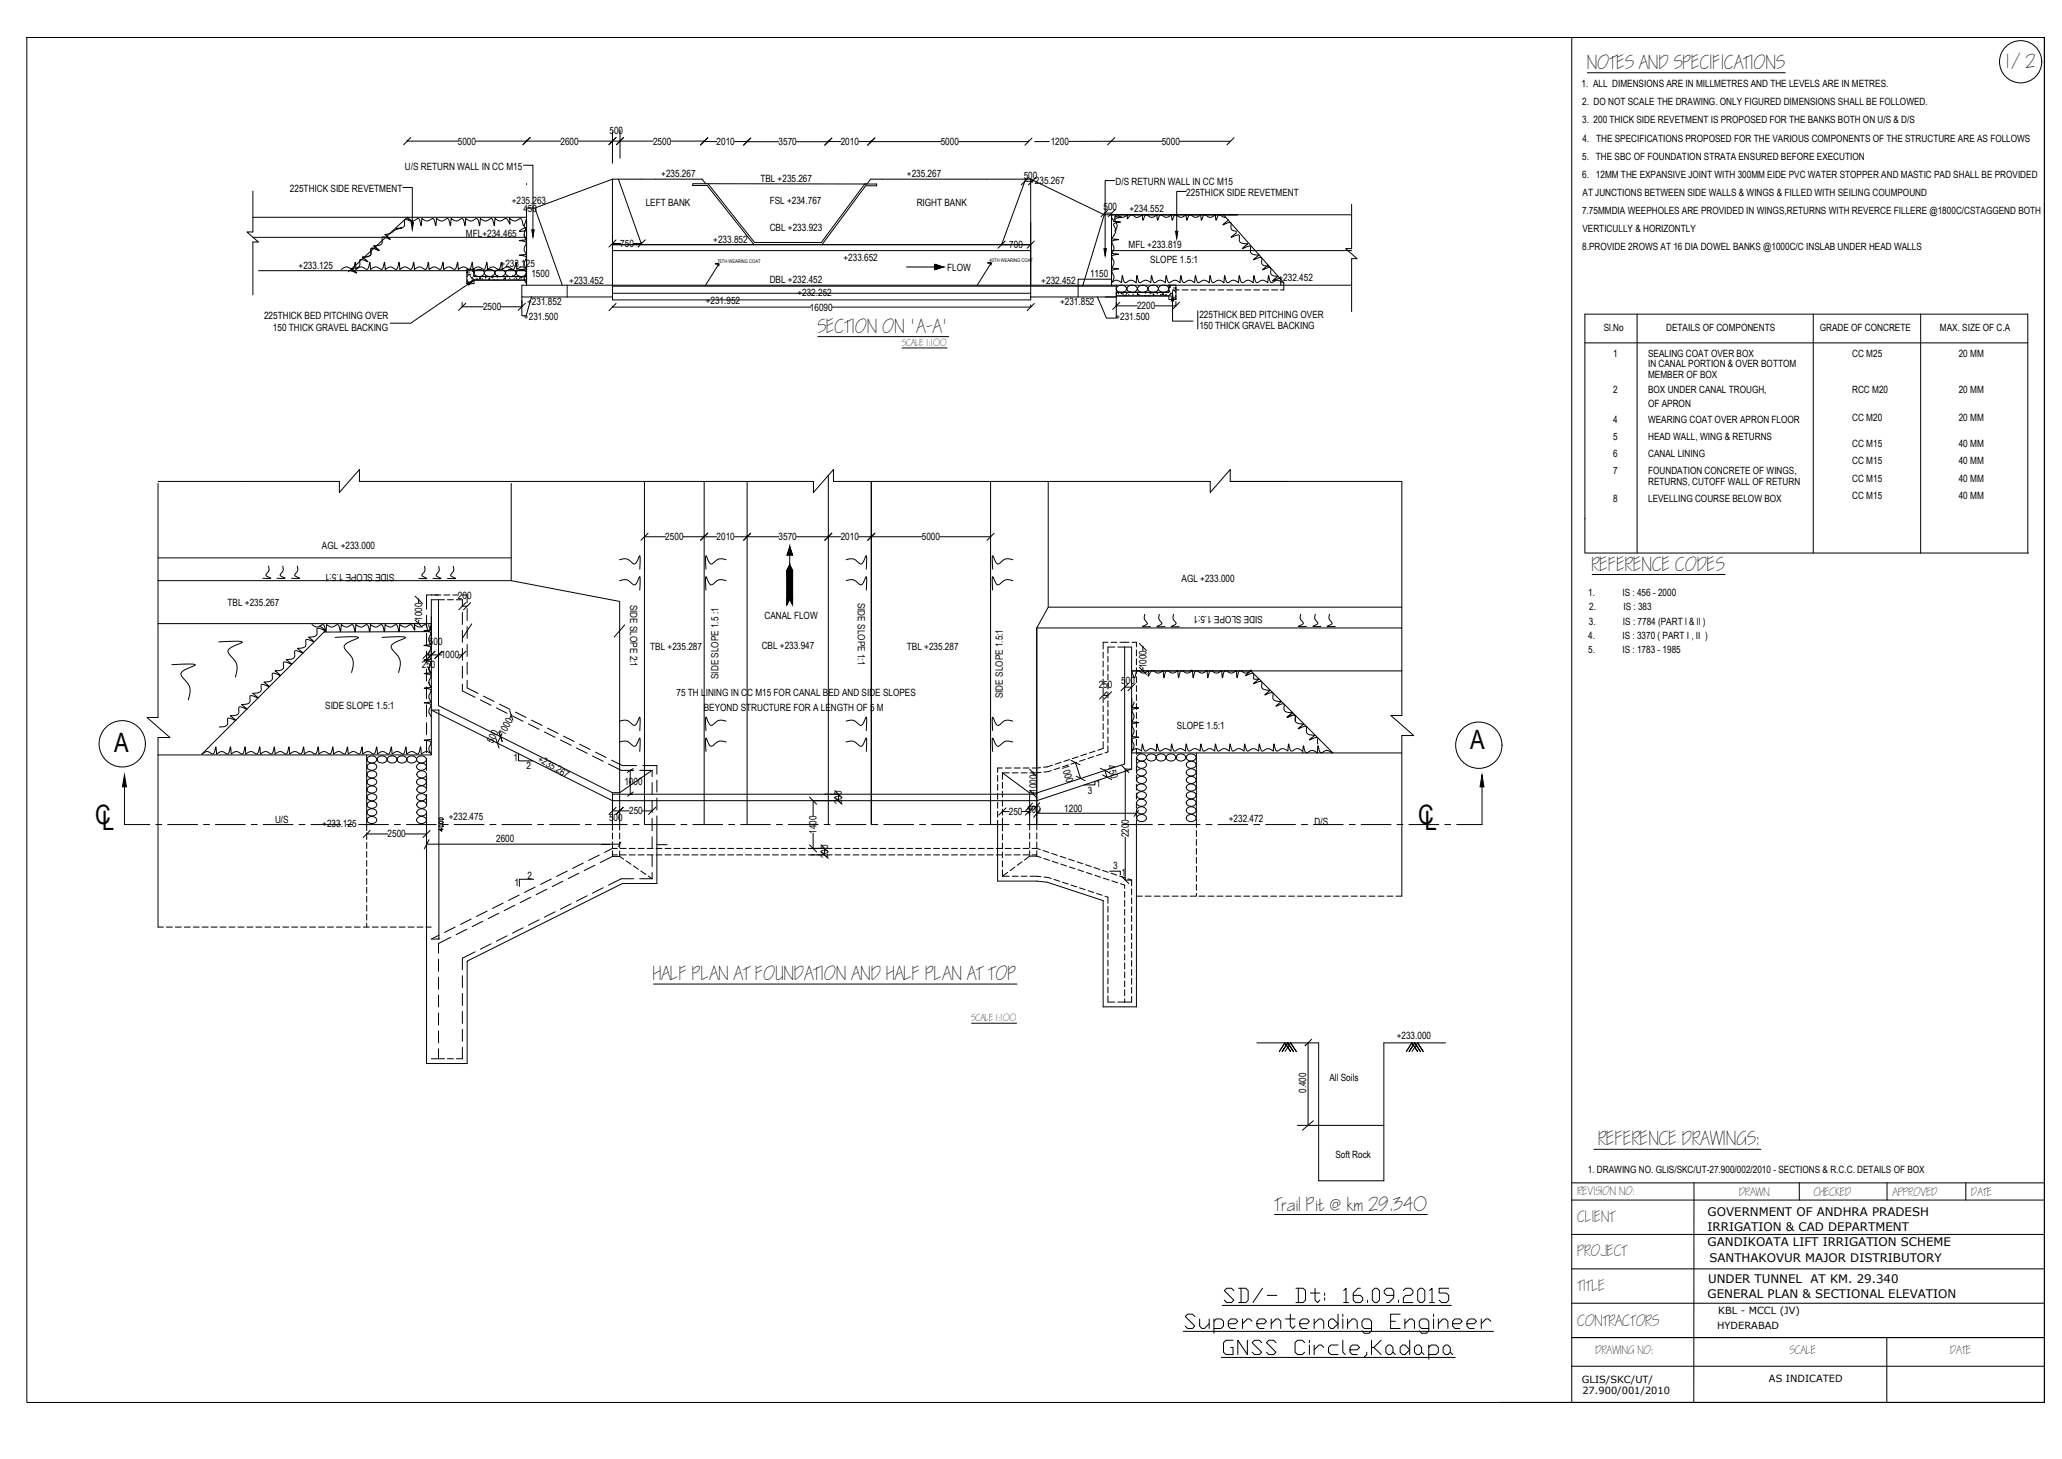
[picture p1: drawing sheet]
<svg xmlns="http://www.w3.org/2000/svg" width="1189mm" height="841mm" viewBox="0 0 1189 841" stroke-linecap="round" stroke-linejoin="round" font-family="sans-serif">
<!-- layer: STEEL -->
<g fill="none" stroke="#000" stroke-width=".58">
<path d="M15 22h1164v786h-1164zM915 42h114M353 76v18M357 75v16M235 81h.1M235 81h29M274 81h49M302 95h5v37M304 81h.1M333 81h20M353 81h.1M353 81h4"/>
<path d="M357 81h.1M357 81h20M387 81l19 1M406 82h.1M406 82h7M423 82h26M431 82h.1M478 82h.1M485 82h-26M495 82h48M502 82h.1M553 82h40"/>
<path d="M593 82h.1M605 82h-8M641 81h.1M670 81l-54 1M680 81h29M709 81h.1M146 110v24M232 108h6v20M304 106h.1M353 103h52l2 3M353 103v70h241v-70M353 103l-45 17"/>
<path d="M357 103l13 38M407 106h-8v1h9l27 34M407 106h98v1h-6M408 106l27 34h39l25-34M499 107h.1M499 107l-25 34M591 105h4M591 103l-14 38M594 103h-92l-2 3M594 103l43 21M643 104h-6v39M684 110h-6v23"/>
<path d="M779 118v25M146 137h158M146 125h158M146 140v30M637 124h142M637 124l-13 41M637 123h4M641 124v41M641 137h.1M642 136l-1 2M705 124l35 39v4h-2M149 156h153"/>
<path d="M269 155h4v4h31v2h-31v3h-4zM269 157h.1M269 160h.1M270 157h.1M270 158h.1M270 159h.1M271 158h.1M271 160h.1M272 160h.1M272 156h.1M273 156h.1M273 159h.1"/>
<path d="M273 157h.1M273 159h31M274 156a2.9 2.9 0 0 1 3-1 2.9 2.9 0 0 1 2 3 3 3 0 0 1-3 1 3 3 0 0 1-3-2zM280 156a2.9 2.9 0 0 1 3-1 2.9 2.9 0 0 1 2 3 3 3 0 0 1-3 1 3 3 0 0 1-3-2zM281 160h.1M283 160h.1M284 159h.1M286 156a2.9 2.9 0 0 1 3-1 2.9 2.9 0 0 1 2 3 3 3 0 0 1-3 1 3 3 0 0 1-3-2zM287 160h.1M287 159h.1M290 159h1M292 156a2.9 2.9 0 0 1 3-1 2.9 2.9 0 0 1 2 3 3 3 0 0 1-3 1 3 3 0 0 1-2-2z"/>
<path d="M296 159h.1M298 156a2.9 2.9 0 0 1 4-1 2.9 2.9 0 0 1 1 3 3 3 0 0 1-3 1 3 3 0 0 1-2-2zM299 160h.1M300 160h1zM301 160h.1M303 160h.1M353 141h241M353 144h241M353 140h5M365 140h5M370 140h.1M414 153v-1h-2h2l-8 13"/>
<path d="M523 154h21M539 152v3v-1M539 152l5 2-5 1M539 152l5 2-5 1zM571 153v-1h-2h2l-8 12M577 141h.1M641 144h138M779 149v31M266 174v3h13M269 163h.1M269 162h.1M270 164l-33 22h-12"/>
<path d="M270 163h.1M272 162h.1M273 161h.1M273 161h31M275 161h.1M276 161h.1M277 160h.1M277 160v1zM278 161h.1M280 160h.1M282 161h.1M284 160h.1"/>
<path d="M285 161h.1M287 161h.1M290 161h.1M291 161v-1v1zM294 161h.1M296 161h.1M297 160h.1M298 161h.1M299 161h.1M300 161h.1M300 160h.1M301 171v11h2l3-11"/>
<path d="M301 173v4h-12M302 160h.1M306 171h47M324 164l-16-44h-4v44M327 164v1M327 165v1M327 166v1M327 167v1M327 168v1M327 170h.1M327 171h.1M353 177h.1"/>
<path d="M353 165h291M353 169h241M353 177h115M594 171h50v12h-6l-5-12M594 176v1h-114M622 166h.1M622 167h.1M622 168h.1M622 169h.1M622 170h.1M622 171h.1M641 161h-19v4"/>
<path d="M644 169h30v-5h4v9h-4v-2h-30zM644 164v7h-7M644 171h30M644 175v1h12M644 165a2.9 2.9 0 0 1 4-1 2.9 2.9 0 0 1 1 3 3 3 0 0 1-3 1 3 3 0 0 1-2-2zM644 169h.1M645 170h.1M646 169h.1M646 169h28M647 169h.1M648 170h.1M648 169h.1"/>
<path d="M648 171h1M649 170h.1M650 169h.1M650 165a2.9 2.9 0 0 1 4-1 2.9 2.9 0 0 1 1 3 3 3 0 0 1-3 1 3 3 0 0 1-2-2zM651 170h.1M652 169h.1M653 170h.1M656 169v1zM656 169h1M656 165a2.9 2.9 0 0 1 4-1 2.9 2.9 0 0 1 2 3 3 3 0 0 1-4 1 3 3 0 0 1-2-2zM657 170h.1M660 171h1"/>
<path d="M660 169h.1M662 171h.1M663 165a2.9 2.9 0 0 1 3-1 2.9 2.9 0 0 1 2 3 3 3 0 0 1-4 1 3 3 0 0 1-2-2zM663 169h.1M663 169h1M664 169h.1M665 170h.1M667 169h.1M669 165a2.9 2.9 0 0 1 3-1 2.9 2.9 0 0 1 2 3 3 3 0 0 1-4 1 3 3 0 0 1-2-2zM669 170h.1M670 169v1zM671 170h.1"/>
<path d="M672 171h.1M672 170h1zM674 166h.1M674 168h.1M674 171h.1M675 165h.1M675 170h.1M675 166h.1M675 169h.1M675 171h.1M676 173v12h12M676 169h.1"/>
<path d="M676 167h1zM677 166h.1M677 168h.1M677 172h.1M677 167h.1M678 166h.1M678 169h.1M678 171h.1M678 174v2h-12M678 172v1M678 173h.1M678 167h2"/>
<path d="M682 167h3M687 167h3M691 179v11M692 167h3M697 167h4M702 167h4M707 167h4M713 167h3M718 167h3M723 167h3M728 167h3M733 167h4"/>
<path d="M779 164h-478v7h5M472 194h75M914 198h255M944 181v138M1045 181v138M1107 181v138M520 201h26M91 278h105M91 279v135M207 278h262M295 279v56M372 278v197"/>
<path d="M406 278v197M431 278v197M478 274v201M481 278h217M502 278v197M571 278v197M604 278v72l-6 12M709 278h99v134M914 299h.1M372 309h.1M372 309h12M394 309h19"/>
<path d="M406 309h.1M423 309h26M431 309h.1M455 315v30M459 309h26M478 309h.1M495 309h37M502 309h.1M542 309h29M571 309h.1M1169 319v-138h-255v138h256M91 335h204"/>
<path d="M91 322h204M155 326a6 6 0 0 1-2 6l3 1h-4M163 326a6 6 0 0 1-1 6l2 1h-4M171 326a6 6 0 0 1-1 6l3 1h-5M245 326a6 6 0 0 1-2 6l3 1h-5M253 326a6 6 0 0 1-1 6l2 1h-4M261 326a6 6 0 0 1-1 6l3 1h-5M295 335l62 12v128M357 323a6 6 0 0 1 8 2h1l1-1 2-4v8M357 335a6 6 0 0 1 8 2h2l2-5v8M419 323a6 6 0 0 0-9 2 7 7 0 0 1-3-5v8M419 335a7 7 0 0 0-9 2 7 7 0 0 1-3-5v8"/>
<path d="M455 326l2 3v20l-2-4-1 4v-20zM488 323a6 6 0 0 1 8 2 7 7 0 0 0 3-5v8M488 335a6 6 0 0 1 8 2h1l2-5v8M584 323a6 6 0 0 0-8 2 7 7 0 0 1-4-5v8M584 335a7 7 0 0 0-8 2 7 7 0 0 1-4-5v8M918 331h77M91 359h158M241 346h.1M241 346v2M241 357v2M249 355v23l4-1M249 343h4"/>
<path d="M267 349h2M272 360l-5 8M604 350h204M660 354a6 6 0 0 0 1 6l-2 1h4M668 354a6 6 0 0 0 2 6l-3 1h5M677 354a6 6 0 0 0 1 6l-3 1h5M750 354a6 6 0 0 0 1 5l-2 2h4M758 354a6 6 0 0 0 2 5l-3 2h5M767 354a6 6 0 0 0 1 5l-3 2h5M126 370h12a1 1 0 0 1 1-1 1 1 0 0 1 1 1l-5 3a2.9 2.9 0 0 0-3 4 9 9 0 0 1 4 11v2M193 367h11h3l-5 3a2.9 2.9 0 0 0-3 4v1a9 9 0 0 1 4 10v3M220 367h11h3l-5 3a2.9 2.9 0 0 0-3 4l1 2a8 8 0 0 1 3 9v3"/>
<path d="M246 377h3M246 364h-59M253 378h.1M253 378h2M265 378h2M267 378h.1M360 360l-6 7M598 362h210M598 362v113M659 373h.1M659 373v2M99 383h11h3l-6 3a2.9 2.9 0 0 0-2 4l1 2a8 8 0 0 1 3 9v2"/>
<path d="M648 396h4M652 387h156M659 387h.1M659 385v2M687 387h.1M721 387h.1M249 409l104 53h245l54-19M249 409h4v132h-4M295 412h.1M295 412l-1 2M357 416a6 6 0 0 1 8 2h2l2-5v8M419 416a7 7 0 0 0-9 2 7 7 0 0 1-3-5v8"/>
<path d="M488 416a6 6 0 0 1 8 2h1l3-5-1 8M584 416a7 7 0 0 0-8 2 7 7 0 0 1-4-5v8M636 401h3M91 435h158v-89h4v61l100 50M91 425v109M211 435v41M212 436a2.6 2.6 0 0 1 4 0 2.6 2.6 0 0 1 1 3 2.6 2.6 0 0 1-4 1 2.6 2.6 0 0 1-1-4zM218 436a2.6 2.6 0 0 1 3 0 2.6 2.6 0 0 1 1 3 2.6 2.6 0 0 1-3 1 2.6 2.6 0 0 1-1-4zM224 436a2.6 2.6 0 0 1 3 0 2.6 2.6 0 0 1 1 3 2.6 2.6 0 0 1-3 1 2.6 2.6 0 0 1-1-4zM230 436a2.6 2.6 0 0 1 3 0 2.6 2.6 0 0 1 1 3 2.6 2.6 0 0 1-3 1 2.6 2.6 0 0 1-1-4zM235 436a2.6 2.6 0 0 1 4 0 2.6 2.6 0 0 1 1 3 2.6 2.6 0 0 1-4 1 2.6 2.6 0 0 1-1-4zM241 436a2.6 2.6 0 0 1 3 0 2.6 2.6 0 0 1 1 3 2.6 2.6 0 0 1-3 1 2.6 2.6 0 0 1-1-4z"/>
<path d="M289 425h.1M289 425l-2 3M289 423v2M299 434v5h8M357 428a6 6 0 0 1 8 2h1l1-1 2-4v8M419 428a6 6 0 0 0-9 2 7 7 0 0 1-3-5v8M488 428a6 6 0 0 1 8 2 7 7 0 0 0 3-5v8M584 428a6 6 0 0 0-8 2 7 7 0 0 1-4-5v8M620 440l3 9M655 434h153M656 435a2.6 2.6 0 0 1 3 0 2.6 2.6 0 0 1 1 3 2.6 2.6 0 0 1-3 1 2.6 2.6 0 0 1-1-4zM656 440a2.6 2.6 0 0 1 3-1 2.6 2.6 0 0 1 1 3 2.6 2.6 0 0 1-3 1 2.6 2.6 0 0 1-1-3z"/>
<path d="M662 435a2.6 2.6 0 0 1 3 0 2.6 2.6 0 0 1 1 3 2.6 2.6 0 0 1-3 1 2.6 2.6 0 0 1-1-4zM667 435a2.6 2.6 0 0 1 4 0 2.6 2.6 0 0 1 1 3 2.6 2.6 0 0 1-4 1 2.6 2.6 0 0 1-1-4zM673 435a2.6 2.6 0 0 1 3 0 2.6 2.6 0 0 1 1 3 2.6 2.6 0 0 1-3 1 2.6 2.6 0 0 1-1-4zM679 435a2.6 2.6 0 0 1 3 0 2.6 2.6 0 0 1 1 3 2.6 2.6 0 0 1-3 1 2.6 2.6 0 0 1-1-4zM685 435a2.6 2.6 0 0 1 3 0 2.6 2.6 0 0 1 1 3 2.6 2.6 0 0 1-3 1 2.6 2.6 0 0 1-1-4zM685 440a2.6 2.6 0 0 1 3-1 2.6 2.6 0 0 1 1 3 2.6 2.6 0 0 1-3 1 2.6 2.6 0 0 1-1-3zM690 434v41M808 424v93M72 454v21M212 445a2.6 2.6 0 0 1 4-1 2.6 2.6 0 0 1 1 4 2.6 2.6 0 0 1-4 0 2.6 2.6 0 0 1-1-3zM212 441a2.6 2.6 0 0 1 4-1 2.6 2.6 0 0 1 1 3 2.6 2.6 0 0 1-4 1 2.6 2.6 0 0 1-1-3zM212 454a2.6 2.6 0 0 1 4-1 2.6 2.6 0 0 1 1 3 2.6 2.6 0 0 1-4 1 2.6 2.6 0 0 1-1-3z"/>
<path d="M212 449a2.6 2.6 0 0 1 4 0 2.6 2.6 0 0 1 1 3 2.6 2.6 0 0 1-4 1 2.6 2.6 0 0 1-1-4zM212 458a2.6 2.6 0 0 1 4-1 2.6 2.6 0 0 1 1 4 2.6 2.6 0 0 1-4 1 2.6 2.6 0 0 1-1-4zM241 441a2.6 2.6 0 0 1 3-1 2.6 2.6 0 0 1 1 3 2.6 2.6 0 0 1-3 1 2.6 2.6 0 0 1-1-3zM241 449a2.6 2.6 0 0 1 3 0 2.6 2.6 0 0 1 1 3 2.6 2.6 0 0 1-3 1 2.6 2.6 0 0 1-1-4zM241 458a2.6 2.6 0 0 1 3-1 2.6 2.6 0 0 1 1 4 2.6 2.6 0 0 1-3 1 2.6 2.6 0 0 1-1-4zM241 445a2.6 2.6 0 0 1 3-1 2.6 2.6 0 0 1 1 4 2.6 2.6 0 0 1-3 0 2.6 2.6 0 0 1-1-3zM241 454a2.6 2.6 0 0 1 3-1 2.6 2.6 0 0 1 1 3 2.6 2.6 0 0 1-3 1 2.6 2.6 0 0 1-1-3zM353 457v18M353 458h245M363 444h2M363 451h.1M363 444v14"/>
<path d="M365 443l-3 2M365 457l-3 2M376 444l-19 13h-4M483 458v4M578 446l16 11M594 457v18M596 458h.1M596 446h.1M596 446v1M596 457v1M631 450v2h-6M637 444h.1"/>
<path d="M637 444l1 4M638 448h.1M652 443h-3v29M652 443v-70h-4v67l-50 17h-4M656 444a2.6 2.6 0 0 1 3-1 2.6 2.6 0 0 1 1 4 2.6 2.6 0 0 1-3 0 2.6 2.6 0 0 1-1-3zM656 453a2.6 2.6 0 0 1 3-1 2.6 2.6 0 0 1 1 3 2.6 2.6 0 0 1-3 1 2.6 2.6 0 0 1-1-3zM656 448a2.6 2.6 0 0 1 3 0 2.6 2.6 0 0 1 1 3 2.6 2.6 0 0 1-3 1 2.6 2.6 0 0 1-1-4zM656 457a2.6 2.6 0 0 1 3-1 2.6 2.6 0 0 1 1 4 2.6 2.6 0 0 1-3 0 2.6 2.6 0 0 1-1-3zM685 444a2.6 2.6 0 0 1 3-1 2.6 2.6 0 0 1 1 4 2.6 2.6 0 0 1-3 0 2.6 2.6 0 0 1-1-3zM685 453a2.6 2.6 0 0 1 3-1 2.6 2.6 0 0 1 1 3 2.6 2.6 0 0 1-3 1 2.6 2.6 0 0 1-1-3zM685 448a2.6 2.6 0 0 1 3 0 2.6 2.6 0 0 1 1 3 2.6 2.6 0 0 1-3 1 2.6 2.6 0 0 1-1-4zM685 457a2.6 2.6 0 0 1 3-1 2.6 2.6 0 0 1 1 4 2.6 2.6 0 0 1-3 0 2.6 2.6 0 0 1-1-3z"/>
<path d="M854 454v21M212 463a2.6 2.6 0 0 1 4-1 2.6 2.6 0 0 1 1 3 2.6 2.6 0 0 1-4 1 2.6 2.6 0 0 1-1-3zM212 467a2.6 2.6 0 0 1 4-1 2.6 2.6 0 0 1 1 4 2.6 2.6 0 0 1-4 0 2.6 2.6 0 0 1-1-3zM212 471a2.6 2.6 0 0 1 4 0 2.6 2.6 0 0 1 1 3 2.6 2.6 0 0 1-4 1 2.6 2.6 0 0 1-1-4zM241 471a2.6 2.6 0 0 1 3 0 2.6 2.6 0 0 1 1 3 2.6 2.6 0 0 1-3 1 2.6 2.6 0 0 1-1-4zM241 463a2.6 2.6 0 0 1 3-1 2.6 2.6 0 0 1 1 3 2.6 2.6 0 0 1-3 1 2.6 2.6 0 0 1-1-3zM241 467a2.6 2.6 0 0 1 3-1 2.6 2.6 0 0 1 1 4 2.6 2.6 0 0 1-3 0 2.6 2.6 0 0 1-1-3zM246 475v138h23v-59l90-45h20v-34M253 476h2l-2 1zM253 474l2-1v1l-2 1zM253 472l2-1v1l-2 1zM255 478v1l-2-1h2"/>
<path d="M353 467h4M357 467h.1M357 467h6M370 467h6M376 467h.1M469 462v8M575 475v33h23l6 1 32 10v61h19v-105M582 468h-4v1M589 468h4v1M598 470v-5h-5l1 5M598 469h57M600 466l-4 5"/>
<path d="M656 461a2.6 2.6 0 0 1 3 0 2.6 2.6 0 0 1 1 3 2.6 2.6 0 0 1-3 1 2.6 2.6 0 0 1-1-4zM656 466a2.6 2.6 0 0 1 3-1 2.6 2.6 0 0 1 1 3 2.6 2.6 0 0 1-3 1 2.6 2.6 0 0 1-1-3zM656 470a2.6 2.6 0 0 1 3 0 2.6 2.6 0 0 1 1 3 2.6 2.6 0 0 1-3 1 2.6 2.6 0 0 1-1-4zM656 467l-2 4M685 461a2.6 2.6 0 0 1 3 0 2.6 2.6 0 0 1 1 3 2.6 2.6 0 0 1-3 1 2.6 2.6 0 0 1-1-4zM685 466a2.6 2.6 0 0 1 3-1 2.6 2.6 0 0 1 1 3 2.6 2.6 0 0 1-3 1 2.6 2.6 0 0 1-1-3zM685 470a2.6 2.6 0 0 1 3 0 2.6 2.6 0 0 1 1 3 2.6 2.6 0 0 1-3 1 2.6 2.6 0 0 1-1-4zM211 481h.1M211 481h13M234 481h12M246 487h111M247 484l-2 5"/>
<path d="M347 487h5M358 485l-1 3M379 487h6M467 489h8v4h-8M469 480v9M649 483v24h3M308 507h-9v4M640 502h6v2M377 567h209M560 590h26M756 599l-3 4M725 601h35v80h38v-80h35"/>
<path d="M753 603h.1M754 601v48M748 649h50M757 646l-6 5M919 663h96M906 692h273M906 682h273M977 682v126M1037 682v10M1088 682v10M1133 682v10M735 700h88"/>
<path d="M906 712h273M906 731h273M705 753h132M906 751h273M682 767h179M1088 771v37M1179 771h-273h273M704 782h135M906 788h273M865 808h41v-786h273v786h-273"/>
<circle cx="1165" cy="36" r="12"/>
<circle cx="70" cy="429" r="13"/>
<circle cx="853" cy="430" r="13"/>
</g>
<!-- layer: 0 -->
<g fill="none" stroke="#000" stroke-width=".58">
<path d="M237 79l-4 4M306 79l-4 4M355 79l-4 4M360 79l-5 4M408 79l-4 4M408 80l-4 4M433 80l-4 4M480 80l-4 4M595 80l-4 4M643 79l-4 5M712 79l-5 5M500 84l4-4-4 4"/>
<path d="M593 102l-4 5M597 102l-4 5M146 134h-4l7 6h-3M235 126a4 4 0 0 0 6 0l1 1 1 3v-4a4 4 0 0 0 7 0v1l1 3 1-4a4 4 0 0 0 6 0l1 1 1 3v-4a4 4 0 0 0 6 0l1 1 1 3v-4a4 4 0 0 0 7 0l1 1 1 3v-4a4 4 0 0 0 6 0l1 1 1 3v-4a4 4 0 0 0 7 0l1 1 1 2v-3a4 4 0 0 0 6 0l2 4 2-4M302 135l2 3-5 1h3a1.1 1.1 0 0 1 1 1 1.1 1.1 0 0 1 0 1 4 4 0 0 0 1 6h-5l3 1a1.2 1.2 0 0 1 1 0 1.2 1.2 0 0 1 0 1 4 4 0 0 0 1 6l-5 1h3a1.2 1.2 0 0 1 1 1 1.2 1.2 0 0 1 0 1 4 4 0 0 0 1 6M302 130l2 3h-5a3 3 0 0 1 4-1v1a4 4 0 0 0 1 5M355 138l-4 4M372 138l-4 4M580 139l-5 4M596 139l-4 4M639 121l-4 4M641 125l1 2a2.2 2.2 0 0 1 2-3h1a3 3 0 0 0 5 0v2a2.5 2.5 0 0 1 2-2 2.5 2.5 0 0 1 3 1h1l3-1v3l1-2a1.3 1.3 0 0 1 1-1 1.3 1.3 0 0 1 1 1 3 3 0 0 0 5-1v3l1-2a1.3 1.3 0 0 1 1-1 1.3 1.3 0 0 1 2 1 3 3 0 0 0 4-1l1 3 1-2a1.3 1.3 0 0 1 1-1 1.3 1.3 0 0 1 1 1 3 3 0 0 0 5-1v3l1-2a1.3 1.3 0 0 1 1-1 1.3 1.3 0 0 1 1 1 3 3 0 0 0 5-1l1 3v-2a1.3 1.3 0 0 1 1-1 1.3 1.3 0 0 1 2 1 3 3 0 0 0 5-1v3v-1a1.9 1.9 0 0 1 2-2l4 1"/>
<path d="M641 138h4l-3 1a1.1 1.1 0 0 0-1 0 1.1 1.1 0 0 0 0 1 4 4 0 0 1 0 6l4 1h-3a1.1 1.1 0 0 0-1 1 1.1 1.1 0 0 0 0 1 4 4 0 0 1 0 6h4h-3a1.1 1.1 0 0 0-1 1 1.1 1.1 0 0 0 0 1 4 4 0 0 1 0 6M641 137v27M642 128h4h-3a1.1 1.1 0 0 0-1 1 1.1 1.1 0 0 0 0 1 4 4 0 0 1 0 6M643 125h4l-3 1a1.1 1.1 0 0 0-1 0 1.1 1.1 0 0 0 0 2 4 4 0 0 1 0 5M643 121l-4 4M708 127l-3 3 3-2 2 1a3 3 0 0 0 0 3 3 3 0 0 0 3 1M709 124h.1M711 124h.1M713 134l-3 3 1-1a2.1 2.1 0 0 1 4 0 3 3 0 0 0 0 3 3 3 0 0 0 3 1l1 1-3 2h2a2.1 2.1 0 0 1 3-1v1a3 3 0 0 0 0 3 3 3 0 0 0 3 1h2l-3 3 2-1a1.3 1.3 0 0 1 2-1 1.3 1.3 0 0 1 0 2 3 3 0 0 0 1 3 3 3 0 0 0 4 0M209 148a3 3 0 0 0 5-2v-1a1.3 1.3 0 0 1 0-2 1.3 1.3 0 0 1 2 0l3 1-4-2a3 3 0 0 0 5-3 1.5 1.5 0 0 1 1-2l4 1-3-3a10 10 0 0 0 6-3h3h-3a4 4 0 0 0 5-2v-2a1.3 1.3 0 0 1 0-1 1.3 1.3 0 0 1 2 0l3 1-3-3-33 31M215 142l4 2h-2a2.1 2.1 0 0 0-3 0 3 3 0 0 1 0 3 3 3 0 0 1-4 1h-1l3 3-1-1a2.1 2.1 0 0 0-4 0 3 3 0 0 1 0 4 3 3 0 0 1-3 1h-1l3 2h-2a1.8 1.8 0 0 0-3 0M304 155h-1a3 3 0 0 0-5 0v-4l-2 4h-1a4 4 0 0 0-5 0l-1-4-1 4h-1a4 4 0 0 0-6 0v-4l-2 4h-1a4 4 0 0 0-5 0l-1-4-1 3-1 1a4 4 0 0 0-6 0v-4l-1 4h-2a4 4 0 0 0-5 0l-1-4-1 4h-1a4 4 0 0 0-6 0v-4l-1 4h-2a4 4 0 0 0-5 0v-4l-2 4h-1a4 4 0 0 0-5 0l-1-4-1 4h-1a4 4 0 0 0-6 0v-4l-1 3-1 1a4 4 0 0 0-6 0l-1-4-1 4h-1a4 4 0 0 0-6 0v-4l-1 4h-2a4 4 0 0 0-5 0"/>
<path d="M731 153l-3 3 4-2 1 1a3 3 0 0 0 1 4h3M737 159l-3 3h1a2.3 2.3 0 0 1 4-1v3M779 143h-3l6 6h-3M269 175l-5 4M303 175l-4 4M355 175l-4 4M596 175l-4 4M641 163l1-1a3 3 0 0 1 5 1v-4l1 4h1a4 4 0 0 1 6 0l1-4 1 4h1a4 4 0 0 1 6 0v-4l1 4h1a4 4 0 0 1 6 0v-4l1 3 1 1a4 4 0 0 1 6 0l1-4 1 3 1 1a4 4 0 0 1 6 0v-4l1 3 1 1a4 4 0 0 1 6 0l1-4 1 3 1 1a4 4 0 0 1 6 0v-4l1 4h1a4 4 0 0 1 6 0l1-4 1 4h1a4 4 0 0 1 6 0v-4l1 3 1 1a4 4 0 0 1 6 0v-4l1 3 1 1a4 4 0 0 1 6 0M646 174l-4 4M680 174l-4 4M196 278v6l11-13v7M469 278v6l12-13v7"/>
<path d="M698 278v6l11-13v7M374 307l-4 4M408 307l-4 4M433 307l-4 4M480 307l-4 4M504 307l-4 4M573 307l-4 4M239 357l4 5M239 344l4 4M246 355v7M249 343h-3v8M251 343h3"/>
<path d="M253 346h3M256 343h3M258 346h3M261 343h4M263 346h4v4M266 343h3v4M267 353v7M269 347l-4 4M269 351v7M271 347l-4 4M180 360a4 4 0 0 0 6 0l1 1 1 3v-4a5 5 0 0 0 7 0l1 4 1-4a4 4 0 0 0 6 0l1 1 1 3v-4a4 4 0 0 0 6 0l1 1 1 3 1-4a4 4 0 0 0 6 0l1 1 1 3v-4a4 4 0 0 0 6 0l1 1 1 3v-4a4 4 0 0 0 7 0l1 1 1 2v-3a4 4 0 0 0 6 0l2 4 2-4M184 361l4 3-2-1a2.1 2.1 0 0 0-3 0 3 3 0 0 1-1 3 3 3 0 0 1-3 1h-1l3 3-1-1a2.1 2.1 0 0 0-4 0 3 3 0 0 1 0 4 3 3 0 0 1-3 1h-2l4 2h-2a2.1 2.1 0 0 0-3 0 3 3 0 0 1 0 3 3 3 0 0 1-4 1h-1l3 3-1-1a2.1 2.1 0 0 0-4 0 3 3 0 0 1 0 4 3 3 0 0 1-3 1h-1l3 2h-2a2.1 2.1 0 0 0-3 0 3 3 0 0 1 0 3 3 3 0 0 1-3 1h-2l3 3-2-1a1.4 1.4 0 0 0-1-1 1.4 1.4 0 0 0-1 1 3 3 0 0 1-1 4 3 3 0 0 1-3 1h-1l3 2-2-1a1.4 1.4 0 0 0-2 0 1.4 1.4 0 0 0-1 1 3 3 0 0 1 0 3 3 3 0 0 1-3 1h-2l3 3-1-1a2.1 2.1 0 0 0-3 0 3 3 0 0 1-1 3 3 3 0 0 1-3 2h-1l3 2h-2a2.1 2.1 0 0 0-3-1v1a3 3 0 0 1 0 3 3 3 0 0 1-3 1h-2"/>
<path d="M188 363l-72 72 1-1a4 4 0 0 1 6 1l1-1v-3l1 4 1-1a4 4 0 0 1 5 1l1-1 1-3v4l1-1a4 4 0 0 1 6 1v-1l1-3 1 4 1-1a4 4 0 0 1 5 1l1-1 1-3v4l1-1a4 4 0 0 1 5 1l1-1 1-3 1 4a4 4 0 0 1 6 0l1-1 1-3v4a4 4 0 0 1 6 0l1-1 1-3v4l1-1a4 4 0 0 1 6 1l1-1v-3l1 4 1-1a4 4 0 0 1 5 1l1-1 1-3v4l1-1a4 4 0 0 1 6 1v-1l1-3 1 4 1-1a4 4 0 0 1 5 1l1-1 1-3v4a4 4 0 0 1 6 0l1-1 1-3 1 4a4 4 0 0 1 6 0l1-1 1-3v4a4 4 0 0 1 6 0l1-1 1-3v4l1-1a4 4 0 0 1 6 1l1-1v-3l1 4 1-1a3 3 0 0 1 5 1 5 5 0 0 1 0-7l-2-1h-2l4-1M246 365v7M246 375v7M247 360l2 3-5 1h3a1.1 1.1 0 0 1 1 1 1.1 1.1 0 0 1 0 1 4 4 0 0 0 1 6h-5h3a1.1 1.1 0 0 1 1 1 1.1 1.1 0 0 1 0 1 4 4 0 0 0 1 6h-5l3 1a1.1 1.1 0 0 1 1 1 1.1 1.1 0 0 1 0 1 4 4 0 0 0 1 5M248 375l-4 5M251 375l-4 5M255 375l-4 5M267 363v7M267 374v7M269 375l-4 5M269 361v7M269 372v6"/>
<path d="M636 376v3M639 370h-3v4M639 378v4M641 370h3M643 373h-4v4M644 373h4M646 370h5M653 370h2v3M655 375v3M655 380v3M657 371l4 4M246 386v7"/>
<path d="M246 396v7M247 393l2 3-4 1h2a1.2 1.2 0 0 1 1 1 1.2 1.2 0 0 1 0 1 4 4 0 0 0 1 6h-4l2 1a1.2 1.2 0 0 1 1 0 1.2 1.2 0 0 1 0 1 4 4 0 0 0 1 6M247 385l2 3h-4l2 1a1.1 1.1 0 0 1 1 0 1.1 1.1 0 0 1 0 2 4 4 0 0 0 1 5M267 384v7M267 394v4l7 4M269 382v7M269 392v5l7 3M636 381v3M636 386v4M636 391v4M636 397v3M638 399l-4 4"/>
<path d="M639 383v4M639 389v3M639 394v3M639 399v3M641 399l-4 4M650 394l-4 4M652 387h.1M652 387l2 4 1-3a1.4 1.4 0 0 1 1-1 1.4 1.4 0 0 1 2 0 3 3 0 0 0 4 0v3l1-1a2 2 0 0 1 1-2 2 2 0 0 1 3 1 3 3 0 0 0 4-1v4l1-4h1a4 4 0 0 0 6 0l1 4 1-4h1a4 4 0 0 0 6 0v4l1-4h1a4 4 0 0 0 6 0v4l1-4h1a4 4 0 0 0 6 0l1 4 1-4h1a4 4 0 0 0 6 0v4l1-4h1a4 4 0 0 0 6 0M654 394l-4 4M655 385v3M655 390v4M655 395v4"/>
<path d="M657 385l4 4M721 387l-3 2h1a2.7 2.7 0 0 1 4 0v2h3l-3 3h1a2.1 2.1 0 0 1 4-1 3 3 0 0 0 0 4 3 3 0 0 0 3 1h1l-3 3 2-1a1.5 1.5 0 0 1 2-1 1.5 1.5 0 0 1 1 1 3 3 0 0 0 0 3 3 3 0 0 0 3 1h2l-3 3 2-1a1.4 1.4 0 0 1 1-1 1.4 1.4 0 0 1 1 1 3 3 0 0 0 1 4 3 3 0 0 0 3 1h1l-3 3 1-1a2.7 2.7 0 0 1 4 0v3M721 387h.1M721 387l48 47M91 414h-6l13 11h-7M246 406v7M246 417v6M253 409h.1M277 403l6 4M279 401l6 3M286 408l6 3M288 406l6 3"/>
<path d="M294 410l2 5M295 413l7 3M297 410l6 4M305 417l6 3M306 415l7 3M316 420l6 3M636 402v3M636 407v3M636 412v3M636 417v4M639 404v4M639 409v4"/>
<path d="M639 414v4M639 420v3M652 402v32h6M654 405l-2 3h5l-3 1a1.2 1.2 0 0 0-1 0 1.2 1.2 0 0 0 0 1 4 4 0 0 1-1 6l5 1h-3a1.2 1.2 0 0 0-1 1 1.2 1.2 0 0 0 0 1 4 4 0 0 1-1 6h5h-3a1.1 1.1 0 0 0-1 1 1.1 1.1 0 0 0 0 1 4 4 0 0 1-1 6M655 400v4M655 406v3M655 411v3M655 416v3M745 411l-3 3 2-1a1.4 1.4 0 0 1 2-1 1.4 1.4 0 0 1 1 1 3 3 0 0 0 0 3 3 3 0 0 0 3 1h2l-3 3 1-1a2.3 2.3 0 0 1 3 0 3 3 0 0 0 1 4 3 3 0 0 0 3 1h1l-3 3 1-1a2.6 2.6 0 0 1 4 0v3M808 412h-6l13 12h-7M246 427v7M246 437v7"/>
<path d="M286 426l2 5M288 422l2 5-2-5M314 422l6 3M323 427l6 3M325 424l6 3M332 431l7 3M334 429l6 3M342 436l6 3M343 434l6 3M353 438l6 3h8M612 439l-4 2M617 438l-4 1"/>
<path d="M617 438l6 3M621 439l-4 1M622 436l-4 1M626 438l-4 1M626 435l-3 1M631 436l-4 1M631 433l-3 1M635 435l-3 1M636 422v4M636 428v3l-3 1M639 425v3M639 430v3l-2 1"/>
<path d="M652 433l1-1a3 3 0 0 1 5 1l1-4 1 4h1a4 4 0 0 1 6 0v-4l1 4h1a4 4 0 0 1 6 0v-4l1 3 2 1a4 4 0 0 1 6 0v-4l1 3 1 1a4 4 0 0 1 6 0v-4l1 3 1 1a4 4 0 0 1 6 0l1-4 1 3 1 1a4 4 0 0 1 6 0v-4l1 4h1a4 4 0 0 1 6 0l1-4 1 4h1a4 4 0 0 1 6 0v-4l1 4h1a4 4 0 0 1 6 0v-4l1 3 2 1a4 4 0 0 1 6 0v-4l1 3 1 1a4 4 0 0 1 6 0M655 421v4M655 426v4M655 431v4M655 437v3M751 434l1-4v3l2 1a4 4 0 0 1 6 0v-4l1 4h1a4 4 0 0 1 6 0M246 448v6M246 458v7M351 440l7 4h7M363 458h.1M369 444h7v4M371 441h8v5"/>
<path d="M376 451v7M379 450v7M467 459l4 5M481 459l4 5M481 456l4 4M575 447v3M575 452v4M575 457v4M578 443h-3v2M578 451v3M578 456v4M580 443h3"/>
<path d="M582 446h-4v3M584 446h3M585 443h3M589 446h3M590 443h3M594 456l4 4M594 443l4 5M600 442l-5 1M600 445l-6 1M606 444l-4 1M607 441l-5 1M611 443l-3 1"/>
<path d="M616 441l-3 1M620 447l6 3M634 443l6 2M636 447l5 2M647 441l4 4M655 442v3M655 447v3M655 452v3M655 457v4M72 475h14M90 475h3M97 475h17"/>
<path d="M117 475h4M124 475h17M145 475h3M152 475h17M172 475h4M179 475h17M200 475h3M207 475h17M211 476v3M213 479l-4 4M227 475h4M234 475h18"/>
<path d="M246 468v8M248 479l-4 4M255 475h3M262 475h17M282 475h4M289 475h18M310 475h3M317 475h17M338 475h3M344 475h18M353 475v3M355 465l-4 5"/>
<path d="M357 475v3M359 465l-4 5M365 475h3M372 475h17M376 461v7M376 472v7M378 465l-4 5M379 460v7M379 470v5M393 475h3M399 475h18M420 475h4"/>
<path d="M427 475h17M448 475h3M455 475h17M475 475h4M482 475h17M503 475h3M510 475h17M530 475h4M537 475h17M558 475h3M565 475h17M575 462v4"/>
<path d="M575 468v3M575 473v2M578 461v4M578 466v4M578 472v7M580 466l-4 4M585 475h4M592 475h17M594 475v3M595 466l-4 4M595 463l-4 4M598 475v3"/>
<path d="M599 463l-3 4M613 475h3M620 475h17M640 475h4M647 475h17M655 462v4M655 468v3M655 473v2M668 475h3M675 475h17M690 475v2M690 479v3"/>
<path d="M695 475h4M702 475h17M723 475h3M730 475h17M750 475h4M757 475h17M778 475h3M785 475h17M805 475h4M812 475h18M833 475h3M840 475h14"/>
<path d="M211 480v4M211 486v3M211 491v3M211 496v3M336 497l-6 4M343 499l-6 3M346 493l-7 3M353 494h4l3 1M353 493h3M353 480v4M353 485v4M353 491v3"/>
<path d="M353 494l-7 3M356 489h-3l-4 2M357 480v4M357 485v4M357 491v3M358 489h3M358 493h3M361 496l3 2M363 489h3M363 493h3M365 499l3 2M368 489h3"/>
<path d="M368 493h3M373 489h4M373 493h4M376 482v7M376 493v7M378 489h4M378 493h4M383 489h4M383 493h4M389 489h3M389 493h3M394 489h3"/>
<path d="M394 493h3M399 489h3M399 493h3M404 489h4M404 493h4M409 489h4M409 493h4M414 489h4M414 493h4M420 489h3M420 493h3M425 489h3"/>
<path d="M425 493h3M430 489h3M430 493h3M435 489h3M435 493h3M440 489h4M440 493h4M445 489h4M445 493h4M451 489h3M451 493h3M456 489h3"/>
<path d="M456 493h3M461 489h3M461 493h3M466 489h3M466 493h3M467 487l4 4M471 489h4M471 493h4M473 491l4 4M473 487l4 4M476 489h4M476 493h4"/>
<path d="M481 489h4M481 493h4M487 489h3M487 493h3M492 489h3M492 493h3M497 489h3M497 493h3M502 489h4M502 493h4M507 489h4M507 493h4"/>
<path d="M512 489h4M512 493h4M518 489h3M518 493h3M523 489h3M523 493h3M528 489h3M528 493h3M533 489h4M533 493h4M538 489h4M538 493h4"/>
<path d="M543 489h4M543 493h4M549 489h3M549 493h3M554 489h3M554 493h3M559 489h3M559 493h3M564 489h3M564 493h3M569 489h4M569 493h4"/>
<path d="M574 489h4M574 493h4M578 481v3M578 486v3M578 491v4M578 496v4M580 489h3M580 493h3M585 489h3M585 493h3M585 500l-3 2M589 497l-2 2"/>
<path d="M590 489h3M590 493h3M594 480v4M594 485v4M594 490v4M594 494h4M594 494l-3 2M595 489l5 1M595 493h3M598 480v4M598 485v4M598 490v4"/>
<path d="M598 494h2M601 490l4 1M602 495l3 1M606 492l4 1M607 496l3 2M611 494l3 1M612 498l3 1M616 495l3 1M617 500l3 1M621 497l3 1M626 498l3 2M690 484v3"/>
<path d="M690 489v3M690 494v4M690 499v4M211 501v4M211 506v4M211 511v4M211 517v3M299 516l-6 3M306 517l-6 3M309 511l-7 3M315 513l-6 3M318 507l-6 3"/>
<path d="M324 508l-6 3M327 502l-6 3M334 503l-6 3M339 516l-7 3M348 512l-6 3M365 507h-7l-7 3M369 507h7M369 502l3 2M374 505l2 2M376 503v4M578 501v4M578 505h4"/>
<path d="M581 503l-3 2M584 505h3M589 505h3M594 505h6M602 506h4M608 507l3 1M613 509l3 1M617 510l4 1M621 501l4 1M622 512l4 1M626 503l4 1M627 513l4 1"/>
<path d="M631 500l3 1M631 505l4 1M632 515l3 1M636 502l3 1M636 506l3 1M637 517h2v4M641 503l3 1M641 508l3 1M646 505l3 1M646 509l2 1v2M647 505l4 4M648 514v3"/>
<path d="M648 519v3M650 507h2v4M652 512v4M652 518v3M655 517h4M660 517h4M665 517h4M671 517h3M676 517h3M681 517h3M686 517h4M690 505v3"/>
<path d="M690 510v3M690 515v2M691 517h4M696 517h4M702 517h3M707 517h3M712 517h3M717 517h4M722 517h4M727 517h4M733 517h3M738 517h3"/>
<path d="M743 517h3M748 517h4M753 517h4M758 517h4M764 517h3M769 517h3M774 517h3M779 517h3M784 517h4M789 517h4M795 517h3M800 517h3"/>
<path d="M805 517h3M91 534h3M96 534h3M101 534h4M106 534h4M111 534h4M117 534h3M122 534h3M127 534h3M132 534h3M137 534h4M142 534h4"/>
<path d="M148 534h3M153 534h3M158 534h3M163 534h3M168 534h4M173 534h4M178 534h4M184 534h3M189 534h3M194 534h3M199 534h4M204 534h4"/>
<path d="M209 534h4M211 522v3M211 527v3M211 532v2M215 534h3M220 534h3M225 534h3M230 534h4M235 534h4M240 534h4M246 534h3M253 539l-4 2"/>
<path d="M262 534l-6 3M269 536l-6 3M272 530l-6 3M278 531l-6 3M281 525l-6 3M288 526l-7 4M290 521l-6 3M292 539l-6 4M297 522l-6 3M302 535l-7 3M311 530l-6 3M320 526l-6 3"/>
<path d="M329 521l-6 3M639 522v4M639 528v3M639 533v3M639 538v3M648 524v4M648 529v4M648 534v4M648 540v3M652 523v3M652 528v3M652 533v3"/>
<path d="M652 538v4M253 553v7M253 541h.1M260 540l-7 4v6M274 549l-7 3v7M283 544l-6 3M639 543v4M639 548v4M639 553v4M639 559v3M648 545v3M648 550v3"/>
<path d="M648 555v4M652 543v4M652 548v4M652 554v3M652 559v3M253 563v7M253 574v7M267 562v7M267 573v7M639 564v3M639 569v3M639 574v4h4"/>
<path d="M648 560v4M648 565v4M648 571v3M648 576v2M652 574v4h-8M652 564v3M652 569v4M253 584v7M253 594v7M267 583v7M267 593v7M249 610h7"/>
<path d="M253 605v5M258 610h3M267 604v6h-4"/>
</g>
<!-- layer: STEEL -->
<g fill="#000" stroke="#000" stroke-width=".58">
<path d="M237 128h1v4zM307 132h1l-1 5zM678 133h1l-1 4zM636 143h2l-1 4zM270 163l3-2-3 3zM676 169l1 4h-2zM455 315v5h-1zM455 315l1 1zM454 329h1v16zM455 326v3h-1zM455 326l2 3h-2zM455 329h2v16z"/>
<path d="M72 447l1 7h-2zM854 447l2 7h-3z"/>
<path d="M539 152l5 2h-5zM539 154v1l5-1z"/>
<path d="M455 316l2 4zM455 316l2 4h-2z"/>
<path d="M454 329v16h1zM454 345h1l-1 4z"/>
<path d="M455 329v16h2zM455 345h2v4z"/>
</g>
<!-- layer: abutment -->
<path d="M739 606l3-5-3 5M741 601l-3 5M744 606l-3-5 3 5M744 601l-3 5M746 606l-4-5 4 5M747 606l-3-5 3 5M812 606l4-5-4 5M814 601l-3 5M817 606l-3-5 3 5M817 601l-3 5M819 606l-3-5 3 5M821 606l-4-5 4 5" fill="none" stroke="#000" stroke-width=".58"/>
<text font-size="16.8" x="703" y="785">%%UGNSS Circle,Kadapa</text>
<text font-size="16.3" x="681" y="770">%%USuperentending Engineer</text>
<g font-size="15.4">
<text x="848" y="432">A</text>
<text x="66" y="434">A</text>
<text x="55" y="475">CL</text>
<text x="818" y="475">CL</text>
<text x="704" y="754">%%USD/- Dt: 16.09.2015</text>
</g>
<g font-size="10.3">
<text x="915" y="40">NOTES AND SPECIFICATIONS</text>
<text x="1157" y="39">1/2</text>
<text x="472" y="192">SECTION ON 'A-A'</text>
<text x="918" y="329">REFERENCE CODES</text>
<text x="377" y="565">HALF PLAN AT FOUNDATION AND HALF PLAN AT TOP</text>
<text x="922" y="660">REFERENCE DRAWINGS:</text>
<text x="735" y="698">Trail Pit @ km 29.340</text>
</g>
<g font-size="8.2">
<text x="910" y="704">CLIENT</text>
<text x="910" y="724">PROJECT</text>
<text x="910" y="744">TITLE</text>
<text x="910" y="765">CONTRACTORS</text>
</g>
<g font-size="6.8">
<text x="985" y="701">GOVERNMENT OF ANDHRA PRADESH</text>
<text x="985" y="709">IRRIGATION &amp; CAD DEPARTMENT</text>
<text x="985" y="718">GANDIKOATA LIFT IRRIGATION SCHEME</text>
<text x="986" y="728">SANTHAKOVUR MAJOR DISTRIBUTORY</text>
<text x="985" y="740">UNDER TUNNEL</text>
<text x="1044" y="740">AT KM. 29.340</text>
<text x="985" y="748">GENERAL PLAN &amp; SECTIONAL ELEVATION</text>
</g>
<g font-size="6.2">
<text x="910" y="689">REVISION NO:</text>
<text x="1003" y="690">DRAWN</text>
<text x="1046" y="690">CHECKED</text>
<text x="1091" y="690">APPROVED</text>
<text x="1137" y="690">DATE</text>
<text x="920" y="781">DRAWING NO:</text>
<text x="1032" y="781">SCALE</text>
<text x="1125" y="781">DATE</text>
</g>
<g font-size="5.8">
<text x="912" y="50">1. ALL DIMENSIONS ARE IN MILLMETRES AND THE LEVELS ARE IN METRES.</text>
<text x="912" y="61">2. DO NOT SCALE THE DRAWING. ONLY FIGURED DIMENSIONS SHALL BE FOLLOWED.</text>
<text x="912" y="71">3. 200 THICK SIDE REVETMENT IS PROPOSED FOR THE BANKS BOTH ON U/S &amp; D/S</text>
<text x="351" y="77">500</text>
<text x="264" y="83">5000</text>
<text x="323" y="83">2600</text>
<text x="377" y="83">2500</text>
<text x="413" y="84">2010</text>
<text x="449" y="84">3570</text>
<text x="485" y="84">2010</text>
<text x="542" y="84">5000</text>
<text x="606" y="83">1200</text>
<text x="670" y="83">5000</text>
<text x="912" y="82">4. THE SPECIFICATIONS PROPOSED FOR THE VARIOUS COMPONENTS OF THE STRUCTURE ARE AS FOLLOWS</text>
<text x="912" y="92">5. THE SBC OF FOUNDATION STRATA ENSURED BEFORE EXECUTION</text>
<text x="233" y="98">U/S RETURN WALL IN CC M15</text>
<text x="523" y="102">+235.267</text>
<text x="381" y="102">+235.267</text>
<text x="438" y="105">TBL +235.267</text>
<text x="590" y="103">500</text>
<text x="594" y="106">+235.267</text>
<text x="643" y="107">D/S RETURN WALL IN CC M15</text>
<text x="912" y="102">6. 12MM THE EXPANSIVE JOINT WITH 300MM EIDE PVC WATER STOPPER AND MASTIC PAD SHALL BE PROVIDED</text>
<text x="167" y="111">225THICK SIDE REVETMENT</text>
<text x="684" y="113">225THICK SIDE REVETMENT</text>
<text x="912" y="113">AT JUNCTIONS BETWEEN SIDE WALLS &amp; WINGS &amp; FILLED WITH SEILING COUMPOUND</text>
<text x="295" y="118">+235.263</text>
<text x="372" y="119">LEFT BANK</text>
<text x="444" y="118">FSL +234.767</text>
<text x="529" y="119">RIGHT BANK</text>
<text x="302" y="122">450</text>
<text x="636" y="121">500</text>
<text x="651" y="122">+234.552</text>
<text x="912" y="123">7.75MMDIA WEEPHOLES ARE PROVIDED IN WINGS,RETURNS WITH REVERCE FILLERE @1800C/CSTAGGEND BOTH</text>
<text x="269" y="137">MFL+234.465</text>
<text x="444" y="133">CBL +233.923</text>
<text x="912" y="134">VERTICULLY &amp; HORIZONTLY</text>
<text x="358" y="142">750</text>
<text x="411" y="140">+233.852</text>
<text x="582" y="143">700</text>
<text x="651" y="143">MFL +233.819</text>
<text x="912" y="144">8.PROVIDE 2ROWS AT 16 DIA DOWEL BANKS @1000C/C INSLAB UNDER HEAD WALLS</text>
<text x="172" y="155">+233.125</text>
<text x="289" y="154">+233.125</text>
<text x="486" y="151">+233.652</text>
<text x="663" y="152">SLOPE 1.5:1</text>
<text x="306" y="159">1500</text>
<text x="546" y="156">FLOW</text>
<text x="628" y="159">1150</text>
<text x="328" y="164">+233.452</text>
<text x="444" y="163">DBL +232.452</text>
<text x="600" y="164">+232.452</text>
<text x="737" y="162">+232.452</text>
<text x="460" y="171">+232.252</text>
<text x="278" y="179">2500</text>
<text x="304" y="176">+231.852</text>
<text x="407" y="175">+231.952</text>
<text x="467" y="179">16090</text>
<text x="611" y="176">+231.852</text>
<text x="656" y="178">2200</text>
<text x="152" y="184">225THICK BED PITCHING OVER</text>
<text x="302" y="185">+231.500</text>
<text x="643" y="185">+231.500</text>
<text x="691" y="184">225THICK BED PITCHING OVER</text>
<text x="157" y="191">150 THICK GRAVEL BACKING</text>
<text x="691" y="190">150 THICK GRAVEL BACKING</text>
<text x="925" y="191">Sl.No</text>
<text x="961" y="191">DETAILS OF COMPONENTS</text>
<text x="1049" y="191">GRADE OF CONCRETE</text>
<text x="1119" y="191">MAX. SIZE OF C.A</text>
<text x="930" y="206">1</text>
<text x="950" y="206">SEALING COAT OVER BOX</text>
<text x="1068" y="206">CC M25</text>
<text x="1129" y="206">20 MM</text>
<text x="950" y="212">IN CANAL PORTION &amp; OVER BOTTOM</text>
<text x="950" y="218">MEMBER OF BOX</text>
<text x="930" y="226">2</text>
<text x="950" y="226">BOX UNDER CANAL TROUGH,</text>
<text x="1068" y="226">RCC M20</text>
<text x="1129" y="226">20 MM</text>
<text x="950" y="234">OF APRON</text>
<text x="930" y="244">4</text>
<text x="950" y="244">WEARING COAT OVER APRON FLOOR</text>
<text x="1068" y="242">CC M20</text>
<text x="1129" y="242">20 MM</text>
<text x="930" y="253">5</text>
<text x="950" y="253">HEAD WALL, WING &amp; RETURNS</text>
<text x="1068" y="258">CC M15</text>
<text x="1129" y="258">40 MM</text>
<text x="930" y="263">6</text>
<text x="950" y="263">CANAL LINING</text>
<text x="1068" y="268">CC M15</text>
<text x="1129" y="268">40 MM</text>
<text x="930" y="273">7</text>
<text x="950" y="273">FOUNDATION CONCRETE OF WINGS,</text>
<text x="950" y="280">RETURNS, CUTOFF WALL OF RETURN</text>
<text x="1068" y="278">CC M15</text>
<text x="1129" y="278">40 MM</text>
<text x="1068" y="288">CC M15</text>
<text x="1129" y="288">40 MM</text>
<text x="930" y="290">8</text>
<text x="950" y="289">LEVELLING COURSE BELOW BOX</text>
<text x="384" y="311">2500</text>
<text x="413" y="311">2010</text>
<text x="449" y="311">3570</text>
<text x="485" y="311">2010</text>
<text x="532" y="311">5000</text>
<text x="186" y="316">AGL +233.000</text>
<text x="227" y="331" transform="rotate(180 227 331)">SIDE SLOPE 1.5:1</text>
<text x="681" y="335">AGL +233.000</text>
<text x="264" y="345">200</text>
<text x="495" y="347" transform="rotate(90 495 347)">SIDE SLOPE 1:1</text>
<text x="916" y="343">1.</text>
<text x="935" y="343">IS : 456 - 2000</text>
<text x="131" y="349">TBL +235.267</text>
<text x="363" y="348" transform="rotate(90 363 348)">SIDE SLOPE 2:1</text>
<text x="916" y="352">2.</text>
<text x="936" y="352">IS : 383</text>
<text x="243" y="358" transform="rotate(-90 243 358)">1000</text>
<text x="441" y="357">CANAL FLOW</text>
<text x="728" y="355" transform="rotate(180 728 355)">SIDE SLOPE 1.5:1</text>
<text x="916" y="360">3.</text>
<text x="936" y="360">IS : 7784 (PART l &amp; ll )</text>
<text x="247" y="372">500</text>
<text x="916" y="368">4.</text>
<text x="935" y="368">IS : 3370 ( PART I , II )</text>
<text x="375" y="375">TBL +235.287</text>
<text x="439" y="374">CBL +233.947</text>
<text x="523" y="375">TBL +235.287</text>
<text x="916" y="376">5.</text>
<text x="935" y="376">IS : 1783 - 1985</text>
<text x="254" y="380">1000</text>
<text x="243" y="385">250</text>
<text x="661" y="385" transform="rotate(-90 661 385)">1000</text>
<text x="414" y="391" transform="rotate(-90 414 391)">SIDE SLOPE 1.5 :1</text>
<text x="646" y="394">500</text>
<text x="390" y="401">75 TH LINING IN CC M15 FOR CANAL BED AND SIDE SLOPES</text>
<text x="633" y="397">250</text>
<text x="578" y="403" transform="rotate(-90 578 403)">SIDE SLOPE 1.5:1</text>
<text x="188" y="409">SIDE SLOPE 1.5:1</text>
<text x="406" y="410">BEYOND STRUCTURE FOR A LENGTH OF 5 M</text>
<text x="291" y="424" transform="rotate(-63 291 424)">1000</text>
<text x="679" y="420">SLOPE 1.5:1</text>
<text x="284" y="429" transform="rotate(-63 284 429)">500</text>
<text x="296" y="439">1</text>
<text x="304" y="443">2</text>
<text x="310" y="439" transform="rotate(31 310 439)">+235.267</text>
<text x="612" y="442" transform="rotate(72 612 442)">1000</text>
<text x="638" y="442" transform="rotate(72 638 442)">450</text>
<text x="360" y="453">1000</text>
<text x="632" y="454">1</text>
<text x="598" y="457" transform="rotate(-90 598 457)">1000</text>
<text x="627" y="458">3</text>
<text x="485" y="464" transform="rotate(-90 485 464)">200</text>
<text x="259" y="473">+232.475</text>
<text x="351" y="473">500</text>
<text x="363" y="469">250</text>
<text x="582" y="470">250</text>
<text x="592" y="469" transform="rotate(-3 592 469)">500</text>
<text x="614" y="468">1200</text>
<text x="159" y="474">U/S</text>
<text x="186" y="476">+233.125</text>
<text x="709" y="474">+232.472</text>
<text x="758" y="475">D/S</text>
<text x="223" y="483">2500</text>
<text x="286" y="486">2600</text>
<text x="471" y="481" transform="rotate(-90 471 481)">1400</text>
<text x="651" y="483" transform="rotate(-90 651 483)">2200</text>
<text x="477" y="495" transform="rotate(-90 477 495)">200</text>
<text x="642" y="501">3</text>
<text x="304" y="507">2</text>
<text x="647" y="505">1</text>
<text x="297" y="511">1</text>
<text x="805" y="599">+233.000</text>
<text x="767" y="623">All Soils</text>
<text x="753" y="630" transform="rotate(-90 753 630)">0.400</text>
<text x="770" y="668">Soft Rock</text>
<text x="915" y="676">1. DRAWING NO. GLIS/SKC/UT-27.900/002/2010 - SECTIONS &amp; R.C.C. DETAILS OF BOX</text>
</g>
<g font-size="5.7">
<text x="991" y="757">KBL - MCCL (JV)</text>
<text x="990" y="766">HYDERABAD</text>
<text x="912" y="797">GLIS/SKC/UT/</text>
<text x="1020" y="797">AS INDICATED</text>
<text x="912" y="804">27.900/001/2010</text>
</g>
<g font-size="5.1">
<text x="520" y="199">SCALE 1:100</text>
<text x="560" y="589">SCALE 1:100</text>
</g>
<g font-size="2.9">
<text x="414" y="151">75TH WEARING COAT</text>
<text x="571" y="151">40TH WEARING COAT</text>
</g>
</svg>
